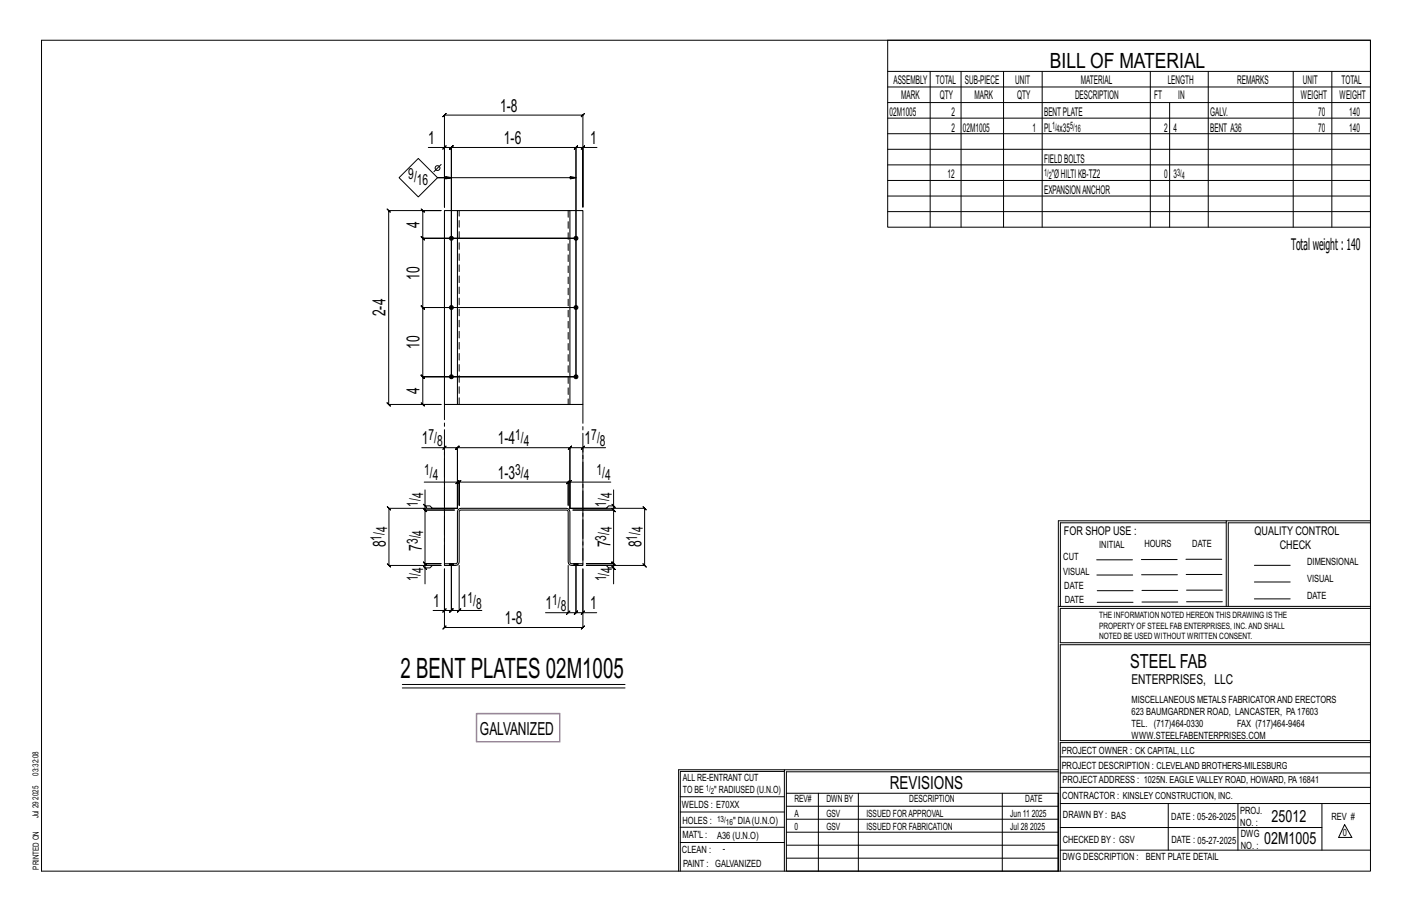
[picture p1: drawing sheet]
<svg xmlns="http://www.w3.org/2000/svg" width="432mm" height="279mm" viewBox="0 0 432 279" stroke-linecap="round" stroke-linejoin="round" font-family="sans-serif">
<g fill="none" stroke="#000" stroke-width=".31">
<path d="M12.7 12.3h406.4v254h-406.4zM271.5 12.3h147.6v57.2h-147.6zM271.5 21.8h147.6M271.5 26.6h147.6M271.5 31.4h147.6M271.5 36.1h147.6M284.5 21.8v47.7M293.9 21.8v47.7M306.9 21.8v47.7M318.7 21.8v47.7M351.8 21.8v47.7M357.7 31.4v38.1"/>
<path d="M369.5 21.8v47.7M395.5 21.8v47.7M407.3 21.8v47.7M122 54.3l5.9-5.9 5.9 5.9-5.9 5.9zM131 45.1h4.9v18.2v-28.1l-.5 .5 1-1-.5 .5h42.4l-.5 .5 1-1-.5 .5v28.1v-18.2h4.3M134.9 50.3l-2.2 2.2M135.4 45.6l1-1zM135.9 45.1h2.1l-.5 .5 1-1-.5 .5v70.1v-70.1l-.5 .5 1-1-.5 .5h38.1l-.5 .5 1-1-.5 .5v70.1v-70.1l-.5 .5 1-1-.5 .5h2.2M138 54.3l-1.7-.4v.8l1.7-.4h-4.2h42.3l-1.7 .4v-.8l1.7 .4M178.8 44.6l-1 1zM271.5 40.9h147.6M271.5 45.6h147.6"/>
<path d="M271.5 50.4h147.6M271.5 55.2h147.6M271.5 59.9h147.6M118.4 63.9l.5 .5h16h-5.6l-.5-.5 1 1-.5-.5v8.4l-.5-.5 1 1-.5-.5h46.8h-46.8l-.5-.5 1 1-.5-.5v21.2l-.5-.5 1 1-.5-.5h46.8h-46.8l-.5-.5 1 1-.5-.5v21.2l-.5-.5 1 1-.5-.5h46.8h-46.8l-.5-.5 1 1-.5-.5v8.4l-.5-.5 1 1-.5-.5h5.6h-16l.5 .5-1-1 .5 .5v-59.2l.5 .5zM271.5 64.7h147.6M129 136.9h6.9v34.4M135.4 137.4l1-1zM135.9 136.9h4l-.5 .5 1-1-.5 .5v18.5v-18.5l-.5 .5 1-1-.5 .5h34.4l-.5 .5 1-1-.5 .5v18.5M178.3 136.9h-4l.5-.5-1 1 .5-.5v18.5M178.8 136.4l-1 1zM185.2 136.9h-6.9v34.4M129.5 154.1l1 1z"/>
<path d="M129.7 147.4h10.2v8M130 149.8v4.8h1.5l.7 .8h7.7h-21l-.5-.5 1 1-.5-.5v17.5l-.5-.5 1 1-.5-.5h16h-2.7l-.7 .7h-1.5v4.9M130 154.6v1.3l-.5-.5 1 1-.5-.5h9h-9l-.5-.5 1 1-.5-.5v16.4l-.5-.5 1 1-.5-.5h4.9h-4.9l-.5-.5 1 1-.5-.5v1.3M139.4 147.9l1-1zM139.9 147.4h.5l-.5 .5 1-1-.5 .5v7.1v-7.1l-.5 .5 1-1-.5 .5h33.4l-.5 .5 1-1-.5 .5v7.1v-7.1l-.5 .5 1-1-.5 .5h.5M174.8 146.9l-1 1zM186.8 147.4h-12.5v8M187.1 154.1l1 1zM187.6 149.8v4.8h-1.5l-.7 .8h-11.1h22.8l-.5-.5 1 1-.5-.5v17.5l-.5-.5 1 1-.5-.5h-17.8h6.1l.7 .7h1.5v4.9M187.6 154.6v1.3l-.5-.5 1 1-.5-.5h-12.4h12.4l-.5-.5 1 1-.5-.5v16.4l-.5-.5 1 1-.5-.5h-8.3h8.3l-.5-.5 1 1-.5-.5v1.3M375 159.8h-50.7v25.6M375 159.2h-51.3l-.1 107.1"/>
<path d="M419.1 159.2h-44.1v26.2M419.1 159.8h-43.5v25.6M129.5 173.1l1 1zM140.4 172.9v13.7h7M173.8 172.9v14.4h-7M187.1 173.1l1 1zM335.4 171.1h10.9M335.4 175.8h11M349 171h11M349.1 175.7h11M362.7 171h10.9M362.7 175.6h11"/>
<path d="M383.6 172.8h11M383.6 177.9h11M132.4 186.6h3.5v-12.7v17.9l-.5 .5 1-1-.5 .5h42.4l-.5 .5 1-1-.5 .5v-17.9v13.4h4.2M135.9 186.6l-.5 .5 1-1zM135.9 186.6h2.1l-.5 .5 1-1-.5 .5v-13.7v13.7l-.5 .5 1-1-.5 .5h2.4M139.9 187.1l1-1zM173.8 187.3h2.3l-.5 .5 1-1-.5 .5v-14.4v14.4l-.5 .5 1-1-.5 .5h2.2M174.3 186.8l-1 1zM178.8 186.8l-1 1zM323.7 185.4h95.4M335.5 184.1h11M335.5 180.6h11"/>
<path d="M349.2 184h11M349.2 180.5h11M362.9 180.4h10.9M362.9 184h10.9M383.6 183.1h11M419.1 186h-94.9v10.5h94.9M419.1 197.1h-94.9v29.3h94.9v.6h-94.9v39.3M123 209.2h68.1M123 210.3h68.1M239.9 235.8h-31.9v30.5M239.9 235.3h-32.4v31M323.6 235.3h-83.7v31"/>
<path d="M323.6 235.9h-83.1v6.6M324.2 236.3h94.9M324.2 231.4h94.9M208 252.9h31.9M208 257.5h31.9M208 243.6h31.9M208 248.2h31.9M240.5 242.5h83.1v23.8h-83.1zM240.5 258.4h83.1M240.5 254.4h83.1M240.5 250.4h83.1M240.5 246.5h83.1"/>
<path d="M250.3 242.5v23.8M262.5 242.5v23.8M306.5 242.5v23.8M324.2 253h80.1M324.2 245.6h94.9M324.2 259.9h94.9M324.2 240.7h94.9M357.3 245.6v14.3M378.6 245.6v14.3M404.3 245.6v14.3M411.2 252.1l2.2 3.9h-4zM240.5 262.3h83.1"/>
<circle cx="133.8" cy="51.4" r=".74"/>
</g>
<g fill="#000" stroke="#000" stroke-width=".31">
<circle cx="138" cy="72.8" r=".6"/>
<circle cx="176.1" cy="72.8" r=".6"/>
<circle cx="138" cy="94" r=".6"/>
<circle cx="176.1" cy="94" r=".6"/>
<circle cx="138" cy="115.2" r=".6"/>
<circle cx="176.1" cy="115.2" r=".6"/>
</g>
<path d="M139.9 64.4h-4v59.2h38.4v-59.2h-34.4v59.2M174.3 64.4h4v59.2h-4M140 155.9l.9-.5 32.9 .1 .5 .9v15.4l.5 .5h3.5v.6h-3.5l-.9-.6-.1-15.9-.6-.5-32.5 .1-.3 .4-.1 15.9-.9 .6h-3.5v-.6h3.5l.5-.5zM137.4 172.3h.1M137.4 172.9h.1M138.6 172.3h.1M138.6 172.9h.1M175.5 172.3h.1M175.5 172.9h.1M176.7 172.3h.1M176.7 172.9h.1" fill="none" stroke="#000" stroke-width=".32"/>
<path d="M145.7 218.1h25.5v8.7h-25.5z" fill="none" stroke="#f0f" stroke-width=".5"/>
<g fill="none" stroke="#000" stroke-width=".31" stroke-dasharray="2 1.4">
<path d="M173.8 64.4v59.2M140.4 123.6v-59.2M137.4 172.3v.6M137.4 172.3h.1M137.6 172.3l-.2 .6M137.8 172.3h-.2l-.1 .6M138 172.3h.3v.6h-.3zM138 172.3h-.2v.6h-.2M138 172.9h-.2M138.3 172.3h.2v.6h-.2M138.5 172.3v.6M138.6 172.3h.1"/>
<path d="M138.6 172.9h.1M138.6 172.9v-.6M175.5 172.3v.6M175.5 172.3h.1M175.7 172.3l-.2 .6M175.9 172.3h-.2l-.1 .6M176.1 172.3h.3v.6h-.3zM176.1 172.3h-.2v.6h-.2M176.1 172.9h-.2M176.4 172.3h.2v.6h-.2M176.6 172.3v.6M176.7 172.3h.1"/>
<path d="M176.7 172.9h.1M176.7 172.9v-.6"/>
</g>
<path d="M178.3 123.6v48.7M135.9 172.3v-48.7" fill="none" stroke="#000" stroke-width=".31" stroke-dasharray="5.8 1 1 1"/>
<text font-size="8.6" x="122.5" y="207.3">2 BENT PLATES 02M1005</text>
<text font-size="6.4" x="321.1" y="20.7">BILL OF MATERIAL</text>
<text font-size="5.9" x="345.6" y="204.1">STEEL FAB</text>
<g font-size="5.5">
<text x="152.9" y="34.2">1-8</text>
<text x="131" y="44.1">1</text>
<text x="154.1" y="44.1">1-6</text>
<text x="180.5" y="44.1">1</text>
<text x="128.3" y="69.6" transform="rotate(-90 128.3 69.6)">4</text>
<text x="128.3" y="85.5" transform="rotate(-90 128.3 85.5)">10</text>
<text x="117.9" y="96.7" transform="rotate(-90 117.9 96.7)">2-4</text>
<text x="128.3" y="106.6" transform="rotate(-90 128.3 106.6)">10</text>
<text x="128.3" y="120.4" transform="rotate(-90 128.3 120.4)">4</text>
<text x="129" y="135.9">1</text>
<text x="152.2" y="135.9">1-4</text>
<text x="178.8" y="135.9">1</text>
<text x="152.2" y="146.4">1-3</text>
<text x="118" y="167.3" transform="rotate(-90 118 167.3)">8</text>
<text x="186.7" y="167.3" transform="rotate(-90 186.7 167.3)">7</text>
<text x="196.1" y="167.3" transform="rotate(-90 196.1 167.3)">8</text>
<text x="129" y="168.4" transform="rotate(-90 129 168.4)">7</text>
<text x="132.4" y="185.6">1</text>
<text x="140.9" y="185.6">1</text>
<text x="154.4" y="190.8">1-8</text>
<text x="166.8" y="186.3">1</text>
<text x="180.4" y="186.3">1</text>
<text x="146.8" y="224.7">GALVANIZED</text>
<text x="272.2" y="241.1">REVISIONS</text>
</g>
<g font-size="5.1">
<text x="388.9" y="251.3">25012</text>
<text x="386.6" y="258.1">02M1005</text>
</g>
<text font-size="4.9" x="394.8" y="76.4">Totalweight : 140</text>
<g font-size="4.7">
<text x="124.9" y="54.8">9/</text>
<text x="127.5" y="56.5">16</text>
<text x="131" y="134.6">7/</text>
<text x="133.6" y="136.3">8</text>
<text x="157.6" y="134.6">1/</text>
<text x="160.2" y="136.3">4</text>
<text x="180.8" y="134.6">7/</text>
<text x="183.4" y="136.3">8</text>
<text x="129.7" y="145.1">1/</text>
<text x="132.3" y="146.8">4</text>
<text x="157.6" y="145.1">3/</text>
<text x="160.2" y="146.8">4</text>
<text x="182.4" y="145.1">1/</text>
<text x="185" y="146.8">4</text>
<text x="127.7" y="154.9" transform="rotate(-90 127.7 154.9)">1/</text>
<text x="129.4" y="152.2" transform="rotate(-90 129.4 152.2)">4</text>
<text x="185.4" y="154.9" transform="rotate(-90 185.4 154.9)">1/</text>
<text x="187.1" y="152.2" transform="rotate(-90 187.1 152.2)">4</text>
<text x="116.7" y="165.3" transform="rotate(-90 116.7 165.3)">1/</text>
<text x="118.4" y="162.7" transform="rotate(-90 118.4 162.7)">4</text>
<text x="127.7" y="166.3" transform="rotate(-90 127.7 166.3)">3/</text>
<text x="129.4" y="163.7" transform="rotate(-90 129.4 163.7)">4</text>
<text x="185.4" y="165.3" transform="rotate(-90 185.4 165.3)">3/</text>
<text x="187.1" y="162.7" transform="rotate(-90 187.1 162.7)">4</text>
<text x="194.9" y="165.3" transform="rotate(-90 194.9 165.3)">1/</text>
<text x="196.6" y="162.7" transform="rotate(-90 196.6 162.7)">4</text>
<text x="127.7" y="177.7" transform="rotate(-90 127.7 177.7)">1/</text>
<text x="129.4" y="175.1" transform="rotate(-90 129.4 175.1)">4</text>
<text x="185.4" y="177.7" transform="rotate(-90 185.4 177.7)">1/</text>
<text x="187.1" y="175.1" transform="rotate(-90 187.1 175.1)">4</text>
<text x="143" y="184.4">1/</text>
<text x="168.9" y="185.1">1/</text>
<text x="145.6" y="186">8</text>
<text x="171.5" y="186.7">8</text>
</g>
<text font-size="4.2" x="346" y="209.1">ENTERPRISES, LLC</text>
<g font-size="3.7">
<text x="273.2" y="25.6">ASSEMBLY</text>
<text x="286.2" y="25.6">TOTAL</text>
<text x="295.1" y="25.6">SUB-PIECE</text>
<text x="310.4" y="25.6">UNIT</text>
<text x="330.5" y="25.6">MATERIAL</text>
<text x="357.1" y="25.6">LENGTH</text>
<text x="378.3" y="25.6">REMARKS</text>
<text x="398.4" y="25.6">UNIT</text>
<text x="410.2" y="25.6">TOTAL</text>
<text x="272.1" y="35.5">02M1005</text>
<text x="275.6" y="30.4">MARK</text>
<text x="287.4" y="30.4">QTY</text>
<text x="290.9" y="35.5">2</text>
<text x="298" y="30.4">MARK</text>
<text x="311" y="30.4">QTY</text>
<text x="319.3" y="35.5">BENTPLATE</text>
<text x="328.7" y="30.4">DESCRIPTION</text>
<text x="353" y="30.4">FT</text>
<text x="360.3" y="30.4">IN</text>
<text x="370.1" y="35.5">GALV.</text>
<text x="397.8" y="30.4">WEIGHT</text>
<text x="403.2" y="35.5">70</text>
<text x="409.6" y="30.4">WEIGHT</text>
<text x="412.6" y="35.5">140</text>
<text x="290.9" y="40.2">2</text>
<text x="294.5" y="40.2">02M1005</text>
<text x="315.8" y="40.2">1</text>
<text x="319.3" y="40.2">PL x35</text>
<text x="356" y="40.2">2</text>
<text x="358.9" y="40.2">4</text>
<text x="370.1" y="40.2">BENT A36</text>
<text x="403.2" y="40.2">70</text>
<text x="412.6" y="40.2">140</text>
<text x="319.3" y="49.7">FIELDBOLTS</text>
<text x="289.8" y="54.5">12</text>
<text x="319.3" y="59.3">EXPANSIONANCHOR</text>
<text x="321.6" y="54.5">&quot;ØHILTIKB-TZ2</text>
<text x="356" y="54.5">0</text>
<text x="358.9" y="54.5">3</text>
<text x="325.3" y="163.4">FOR SHOP USE :</text>
<text x="383.7" y="163.4">QUALITY CONTROL</text>
<text x="391.4" y="167.8">CHECK</text>
</g>
<g font-size="3.1">
<text x="321.7" y="39.4">1/</text>
<text x="323.1" y="40.5">4</text>
<text x="327.2" y="39.4">5/</text>
<text x="328.6" y="40.5">16</text>
<text x="319.3" y="53.7">1/</text>
<text x="360" y="53.7">3/</text>
<text x="320.7" y="54.8">2</text>
<text x="361.4" y="54.8">4</text>
<text x="336.2" y="167.4">INITIAL</text>
<text x="350" y="167.1">HOURS</text>
<text x="364.6" y="167.2">DATE</text>
<text x="325.2" y="171.3">CUT</text>
<text x="399.8" y="172.8">DIMENSIONAL</text>
<text x="325.1" y="175.8">VISUAL</text>
<text x="399.8" y="177.9">VISUAL</text>
<text x="325.5" y="180">DATE</text>
<text x="325.7" y="184.4">DATE</text>
<text x="399.8" y="183.1">DATE</text>
<text x="346" y="215">MISCELLANEOUS METALS FABRICATORAND ERECTORS</text>
<text x="346" y="218.6">623 BAUMGARDNER ROAD, LANCASTER, PA17603</text>
<text x="346" y="225.8">WWW.STEELFABENTERPRISES.COM</text>
<text x="346" y="222.2">TEL. (717)464-0330</text>
<text x="378.3" y="222.2">FAX (717)464-9464</text>
<text x="324.7" y="230.5">PROJECT OWNER : CK CAPITAL, LLC</text>
<text x="208.8" y="238.8">ALL RE-ENTRANT CUT</text>
<text x="324.7" y="235.1">PROJECT DESCRIPTION : CLEVELAND BROTHERS-MILESBURG</text>
<text x="324.9" y="239.5">PROJECTADDRESS : 1025N. EAGLE VALLEY ROAD, HOWARD, PA16841</text>
<text x="208.8" y="242.5">TO BE</text>
<text x="218.4" y="242.5">&quot; RADIUSED (U.N.O)</text>
<text x="242.9" y="245.3">REV#</text>
<text x="252.7" y="245.3">DWN BY</text>
<text x="278.1" y="245.3">DESCRIPTION</text>
<text x="313.5" y="245.3">DATE</text>
<text x="324.9" y="244.2">CONTRACTOR : KINSLEY CONSTRUCTION, INC.</text>
<text x="208.5" y="247">WELDS : E70XX</text>
<text x="208.7" y="251.7">HOLES :</text>
<text x="224.2" y="251.8">&quot; DIA(U.N.O)</text>
<text x="242.9" y="249.9">A</text>
<text x="252.7" y="249.9">GSV</text>
<text x="264.9" y="249.9">ISSUED FORAPPROVAL</text>
<text x="309" y="249.9">Jun 11</text>
<text x="315.5" y="249.9">2025</text>
<text x="325.1" y="250">DRAWN BY : BAS</text>
<text x="358.2" y="250.5">DATE : 05-26-2025</text>
<text x="379.3" y="248.9">PROJ.</text>
<text x="407.2" y="250.5">REV #</text>
<text x="208.7" y="256.3">MAT'L :</text>
<text x="219.3" y="256.4">A36 (U.N.O)</text>
<text x="242.9" y="253.8">0</text>
<text x="252.7" y="253.8">GSV</text>
<text x="264.9" y="253.8">ISSUED FOR FABRICATION</text>
<text x="309" y="253.8">Jul 28</text>
<text x="315" y="253.8">2025</text>
<text x="325" y="257.6">CHECKED BY : GSV</text>
<text x="358.3" y="257.7">DATE : 05-27-2025</text>
<text x="379.3" y="252.5">NO. :</text>
<text x="379.5" y="255.9">DWG</text>
<text x="410.6" y="255.5">0</text>
<text x="208.6" y="260.7">CLEAN :</text>
<text x="221.1" y="260.6">-</text>
<text x="324.9" y="262.9">DWG DESCRIPTION :</text>
<text x="350.4" y="263">BENT PLATE DETAIL</text>
<text x="379.5" y="259.5">NO. :</text>
<text x="208.9" y="265">PAINT : GALVANIZED</text>
</g>
<g font-size="2.7">
<text x="336.1" y="189">THE INFORMATION NOTED HEREON THIS DRAWING IS THE</text>
<text x="336.1" y="195.4">NOTED BE USED WITHOUT WRITTEN CONSENT.</text>
<text x="336.1" y="192.2">PROPERTY OF STEEL FAB ENTERPRISES, INC.AND SHALL</text>
</g>
<g font-size="2.6">
<text x="215.9" y="241.8">1/</text>
<text x="217.4" y="242.7">2</text>
<text x="219.3" y="251.1">13/</text>
<text x="222" y="252.1">16</text>
</g>
<g font-size="2.5">
<text x="11.7" y="237.1" transform="rotate(-90 11.7 237.1)">03:32:08</text>
<text x="11.8" y="244.4" transform="rotate(-90 11.8 244.4)">2025</text>
<text x="11.8" y="250.1" transform="rotate(-90 11.8 250.1)">Jul 29</text>
<text x="11.9" y="265.8" transform="rotate(-90 11.9 265.8)">PRINTED ON</text>
</g>
</svg>
